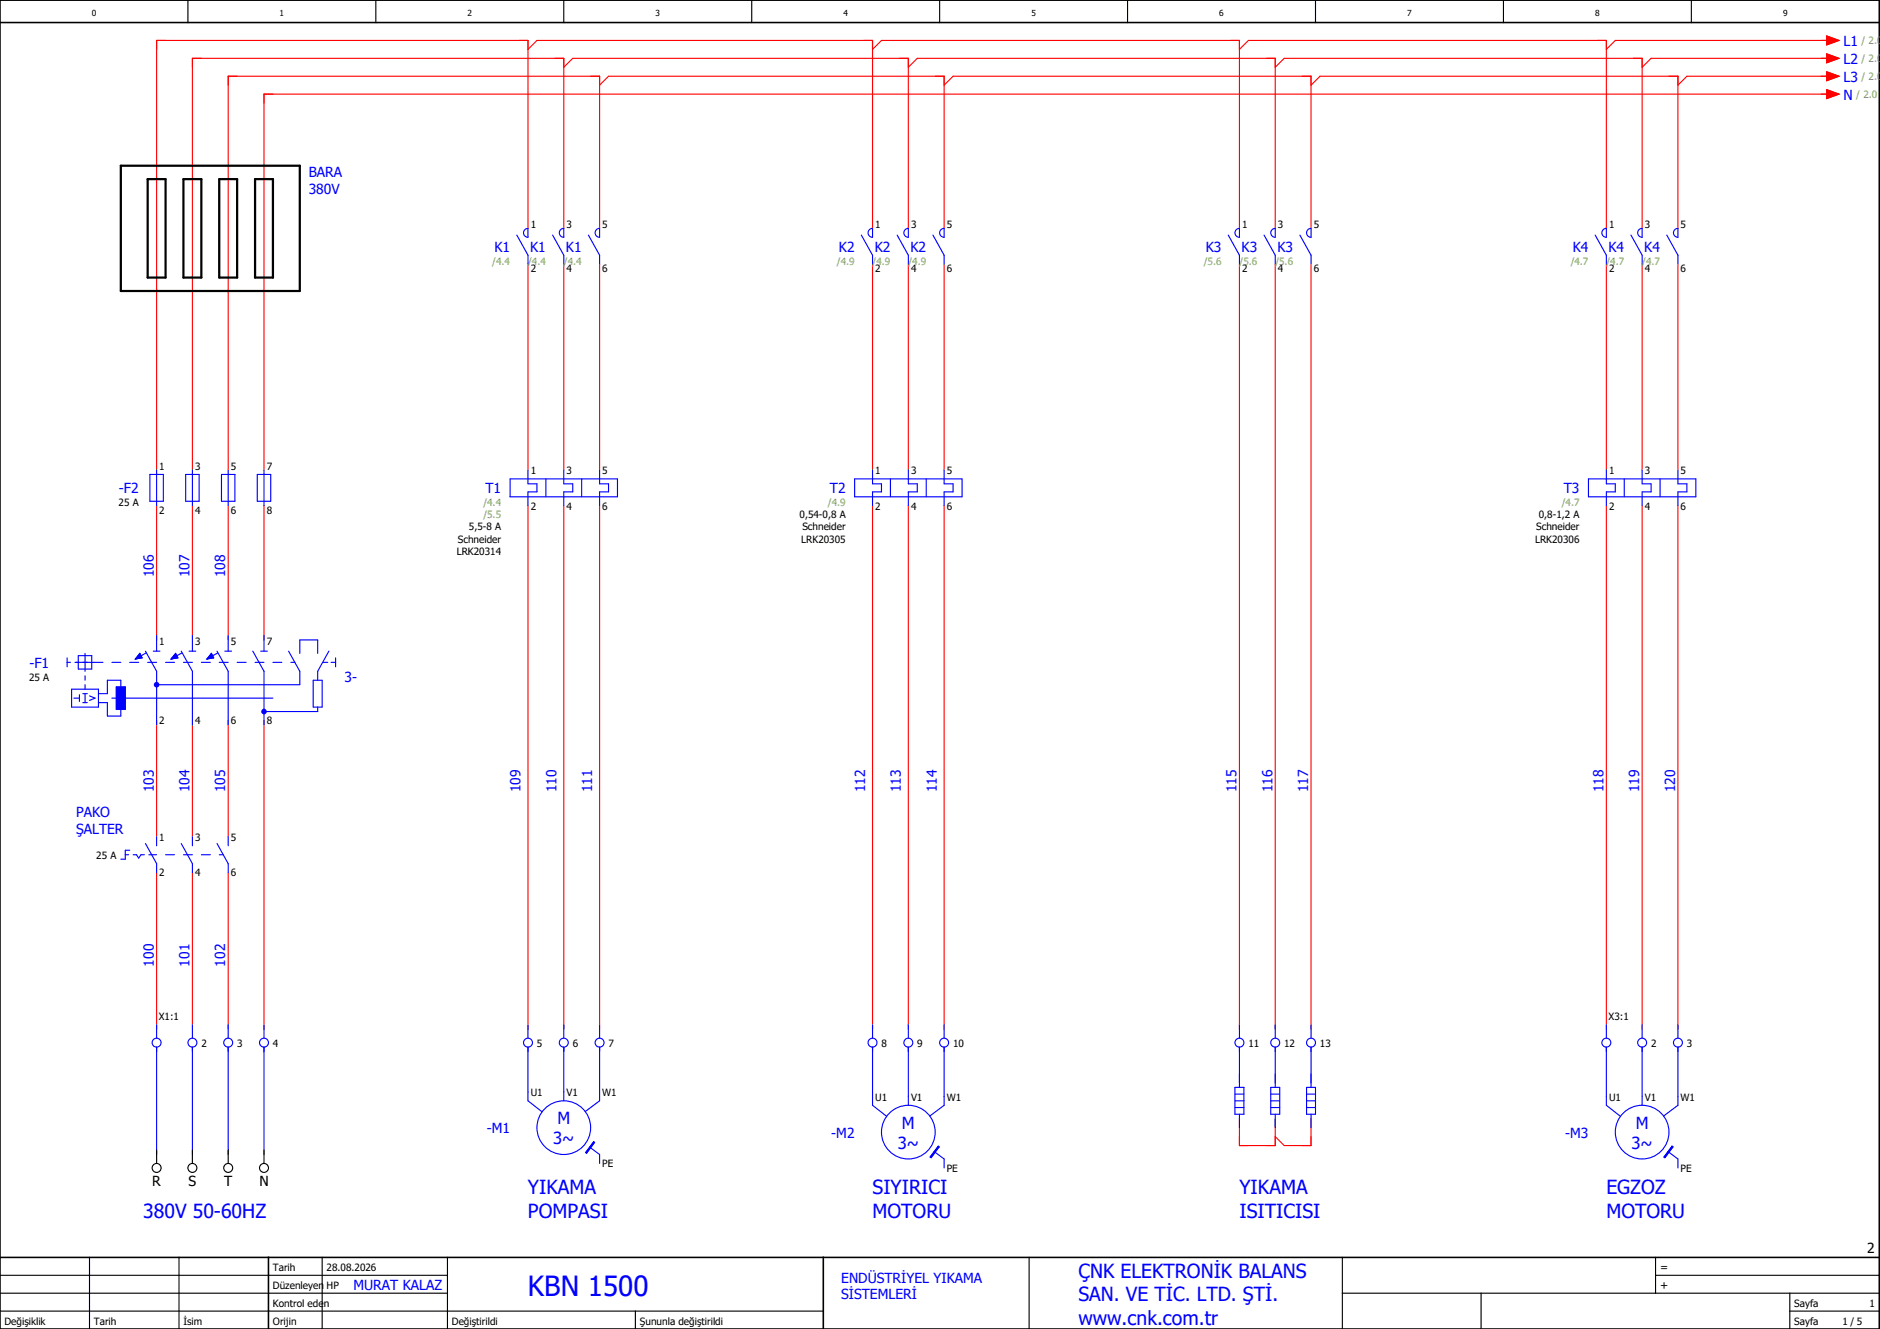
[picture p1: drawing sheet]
<svg xmlns="http://www.w3.org/2000/svg" width="420mm" height="297mm" viewBox="0 0 420 297" stroke-linecap="round" stroke-linejoin="round" font-family="sans-serif">
<g fill="none" stroke="#000" stroke-width=".25">
<path d="M42 0v5M84 0v5M126 0v5M168 0v5M210 0v5M252 0v5M294 0v5M336 0v5M378 0v5M0 293h184M0 289h100M0 285h100"/>
<path d="M20 281v16M40 281v16M72 281v16M100 281v16M142 293v4M230 281v16M300 289h120M300 281v16M331 289v8M370 285h50M370 281v8M400 293h20"/>
<path d="M400 289v8"/>
</g>
<path d="M0 5h420M0 0h420v297h-420zM0 281h420M60 281v16M184 281v16" fill="none" stroke="#000" stroke-width=".35"/>
<g fill="none" stroke="#f00" stroke-width=".25">
<path d="M118 11l2-2h75v42M126 15l2-2h75v38M134 19l2-2h75v34M195 11l2-2h80v42M203 15l2-2h80v38M211 19l2-2h80v34M277 11l2-2h80v42M285 15l2-2h80v38M293 19l2-2h80v34M409 9h-48l-2 2M409 13h-40l-2 2M409 17h-32l-2 2"/>
<path d="M409 21h-350v84M118 51v-42h-83v96M118 59v46M126 51v-38h-83v92M126 59v46M134 51v-34h-83v88M134 59v46M195 59v46M203 59v46M211 59v46M277 59v171M285 59v171"/>
<path d="M293 59v171M359 59v46M367 59v46M375 59v46M35 113v30M43 113v30M51 113v30M59 113v30M118 113v117M126 113v117M134 113v117M195 113v117"/>
<path d="M203 113v117M211 113v117M359 113v117M367 113v117M375 113v117M35 161v26M43 161v26M51 161v26M59 161v69M35 195v35M43 195v35M51 195v35"/>
<path d="M277 250v6h8v-6M293 250v6h-6l-2-2"/>
</g>
<g fill="none" stroke="#00f" stroke-width=".25">
<path d="M15 148h.8M15 147v2M16 154h6v4h-6zM16.5 156h1.3M16.7 148h4.3M17.5 146.5h3v3h-3zM17.8 155.3v1.5M18.5 157h1M18.5 155h1M19 146v4M19 151v1M19 153v1"/>
<path d="M19 155v2M20 155.5l1.2 .5-1.2 .5M22 157h2v3h3v-1.5M25 156h36M26 153.5h2v5h-2zM27 153.5v-1.5h-3v3h-2M30.2 147.3h.1M31.3 146l.4 1-1.5 .3zM32.5 145.5l2.5 4.5M32.6 145.9l-1.1 .7M38.2 147.3h.1M39.3 146l.4 1-1.5 .3z"/>
<path d="M40.5 145.5l2.5 4.5M40.6 145.9l-1.1 .7M46.2 147.3h.1M47.2 146l.5 1-1.5 .3zM48.5 145.5l2.5 4.5M48.6 145.9l-1.1 .7M56.5 145.5l2.5 4.5M35 229v3M35 234v24M43 229v3M43 234v24M51 229v3"/>
<path d="M51 234v24M59 229v3M59 234v24M118 234v10M126 234v10M134 234v10M195 234v11M203 234v11M211 234v11M277 234v8M285 234v8M293 234v8"/>
<path d="M359 234v11M367 234v11M375 234v11"/>
<circle cx="35" cy="233" r="1"/>
<circle cx="43" cy="233" r="1"/>
<circle cx="51" cy="233" r="1"/>
<circle cx="59" cy="233" r="1"/>
</g>
<path d="M27 37h40v28h-40zM33 40h4v22h-4zM41 40h4v22h-4zM49 40h4v22h-4zM57 40h4v22h-4z" fill="none" stroke="#000" stroke-width=".5"/>
<g fill="#00f" stroke="#00f" stroke-width=".22">
<path d="M47.2 146l.5 1-1.5 .3z"/>
<path d="M39.3 146l.4 1-1.5 .3z"/>
<path d="M31.3 146l.4 1-1.5 .3z"/>
<path d="M26 153.5h2v5h-2z"/>
</g>
<g fill="#00f">
<circle cx="35" cy="153" r=".63"/>
<circle cx="59" cy="159" r=".63"/>
</g>
<g fill="none" stroke="#00f" stroke-width=".25">
<path d="M115.5 52.5l2.5 4.5v2M117.3 51.3l.7-.3v2a1 1 0 0 1-.9-.6 1 1 0 0 1 .2-1.1zM123.5 52.5l2.5 4.5v2M125.3 51.3l.7-.3v2a1 1 0 0 1-.9-.6 1 1 0 0 1 .2-1.1zM131.5 52.5l2.5 4.5v2M133.3 51.3l.7-.3v2a1 1 0 0 1-.9-.6 1 1 0 0 1 .2-1.1zM192.5 52.5l2.5 4.5v2M194.3 51.3l.7-.3v2a1 1 0 0 1-.9-.6 1 1 0 0 1 .2-1.1zM200.5 52.5l2.5 4.5v2M202.3 51.3l.7-.3v2a1 1 0 0 1-.9-.6 1 1 0 0 1 .2-1.1zM208.5 52.5l2.5 4.5M210.3 51.3l.7-.3v2a1 1 0 0 1-.9-.6 1 1 0 0 1 .2-1.1z"/>
<path d="M211 57v2M274.5 52.5l2.5 4.5v2M276.3 51.3l.7-.3v2a1 1 0 0 1-.9-.6 1 1 0 0 1 .2-1.1zM282.5 52.5l2.5 4.5v2M284.3 51.3l.7-.3v2a1 1 0 0 1-.9-.6 1 1 0 0 1 .2-1.1zM290.5 52.5l2.5 4.5v2M292.3 51.3l.7-.3v2a1 1 0 0 1-.9-.6 1 1 0 0 1 .2-1.1zM356.5 52.5l2.5 4.5v2M358.3 51.3l.7-.3v2a1 1 0 0 1-.9-.6 1 1 0 0 1 .2-1.1zM364.5 52.5l2.5 4.5v2M366.3 51.3l.7-.3v2a1 1 0 0 1-.9-.6 1 1 0 0 1 .2-1.1zM372.5 52.5l2.5 4.5v2"/>
<path d="M374.3 51.3l.7-.3v2a1 1 0 0 1-.9-.6 1 1 0 0 1 .2-1.1zM33.5 106h3v6h-3zM35 105v8M41.5 106h3v6h-3zM43 105v8M49.5 106h3v6h-3zM51 105v8M57.5 106h3v6h-3zM59 105v8M114 107h24v4h-24zM118 105v3.1h2v1.8h-2v3.1M122 107v4"/>
<path d="M126 105v3.1h2v1.8h-2v3.1M130 107v4M134 105v3.1h2v1.8h-2v3.1M191 107h24v4h-24zM195 105v3.1h2v1.8h-2v3.1M199 107v4M203 105v3.1h2v1.8h-2v3.1M207 107v4M211 105v3.1h2v1.8h-2v3.1M355 107h24v4h-24zM359 105v3.1h2v1.8h-2v3.1M363 107v4"/>
<path d="M367 105v3.1h2v1.8h-2v3.1M371 107v4M375 105v3.1h2v1.8h-2v3.1M21 148h2M25 148h2M29 148h2M33 148h2M34.2 145.5h1.6M35 142v3.5M35 150v12M37 148h2M41 148h2"/>
<path d="M42.3 145.5h1.5M43 142v3.5M43 150v12M45 148h2M49 148h2M50.3 145.5h1.5M51 142v3.5M51 150v12M53 148h2M57 148h2M58.2 145.5h1.5M59 142v3.5"/>
<path d="M59 150v12M61 148h2M64.5 145.5l2.5 4.5v3h-32M65 148h.9M67 146v-3h4v3M70 152h2v6h-2zM71 158v1h-12M72.2 148h1.1M73.5 145.5l-2.5 4.5v2M74 148h1M75 147v2M28 191h.8"/>
<path d="M29 190h-1v2h-1M29.7 191h.8l.5 .8 .5-.8h.7M32.5 188.5l2.5 4.5v2M33.3 191h1.7M35 187v2M37 191h2M40.5 188.5l2.5 4.5v2M41 191h2M43 187v2M45 191h2M48.5 188.5l2.5 4.5v2M49 191h.9"/>
<path d="M51 187v2M118 229v3M118 234v1M126 229v3M126 234v1M134 229v3M134 234v1M195 229v3M195 234v1M203 229v3M203 234v1M211 229v3"/>
<path d="M211 234v1M277 229v3M277 234v1M285 229v3M285 234v1M293 229v3M293 234v1M359 229v3M359 234v1M367 229v3M367 234v1M375 229v3"/>
<path d="M375 234v1M118 244v2l3.2 2.5M126 244v2M131.8 256.4l2.2 1.6v2M132.7 255.2l.2 .1-1.8 2.4-.2-.1zM134 244v2l-3.2 2.4M195 245v2l3.2 2.5M203 245v2M208.8 257.4l2.2 1.6v2M209.7 256.2l.2 .1-1.8 2.4-.2-.1zM211 245v2l-3.2 2.4M276 246h2"/>
<path d="M276 243h2v6h-2zM276 244.5h2M276 247.5h2M277 240v3M277 249v3M284 246h2M284 243h2v6h-2zM284 244.5h2M284 247.5h2M285 240v3M285 249v3M292 246h2"/>
<path d="M292 243h2v6h-2zM292 244.5h2M292 247.5h2M293 240v3M293 249v3M359 245v2l3.2 2.5M367 245v2M372.8 257.4l2.2 1.6v2M373.7 256.2l.2 .1-1.8 2.4-.2-.1zM375 245v2l-3.2 2.4"/>
<circle cx="118" cy="233" r="1"/>
<circle cx="126" cy="233" r="1"/>
<circle cx="134" cy="233" r="1"/>
<circle cx="195" cy="233" r="1"/>
<circle cx="203" cy="233" r="1"/>
<circle cx="211" cy="233" r="1"/>
<circle cx="277" cy="233" r="1"/>
<circle cx="285" cy="233" r="1"/>
<circle cx="293" cy="233" r="1"/>
<circle cx="359" cy="233" r="1"/>
<circle cx="367" cy="233" r="1"/>
<circle cx="375" cy="233" r="1"/>
<circle cx="126" cy="252" r="6"/>
<circle cx="203" cy="253" r="6"/>
<circle cx="367" cy="253" r="6"/>
</g>
<g fill="#00f" stroke="#00f" stroke-width=".22">
<path d="M132.7 255.2l.2 .1-1.8 2.4-.2-.1z"/>
<path d="M209.7 256.2l.2 .1-1.8 2.4-.2-.1z"/>
<path d="M373.7 256.2l.2 .1-1.8 2.4-.2-.1z"/>
</g>
<g fill="#f00" stroke="#f00" stroke-width=".22">
<path d="M408.2 8l2.8 1-2.8 1z"/>
<path d="M408.2 16l2.8 1-2.8 1z"/>
<path d="M408.2 20l2.8 1-2.8 1z"/>
<path d="M408.2 12l2.8 1-2.8 1z"/>
</g>
<path d="M407 9h1.2M407 17h1.2M407 13h1.2M408.2 8l2.8 1-2.8 1zM408.2 12l2.8 1-2.8 1zM408.2 16l2.8 1-2.8 1zM407 21h1.2M408.2 20l2.8 1-2.8 1z" fill="none" stroke="#f00" stroke-width=".25"/>
<g fill="none" stroke="#000" stroke-width=".25">
<path d="M35 257v3M43 257v3M51 257v3M59 257v3"/>
<circle cx="35" cy="261" r="1"/>
<circle cx="43" cy="261" r="1"/>
<circle cx="51" cy="261" r="1"/>
<circle cx="59" cy="261" r="1"/>
</g>
<text font-size="6.2" fill="#00f" x="118" y="289.8">KBN 1500</text>
<g font-size="4.3" fill="#00f">
<text x="118" y="266.9">YIKAMA</text>
<text x="195" y="266.9">SIYIRICI</text>
<text x="277" y="266.9">YIKAMA</text>
<text x="359" y="266.9">EGZOZ</text>
<text x="32" y="272.1">380V 50-60HZ</text>
<text x="118" y="272.1">POMPASI</text>
<text x="195" y="272.1">MOTORU</text>
<text x="277" y="272.1">ISITICISI</text>
<text x="359" y="272.1">MOTORU</text>
<text x="241" y="285.6">ÇNK ELEKTRONİK BALANS</text>
<text x="241" y="290.9">SAN. VE TİC. LTD. ŞTİ.</text>
<text x="241" y="296.1">www.cnk.com.tr</text>
</g>
<g font-size="3.7" fill="#00f">
<text x="124.6" y="251.3">M</text>
<text x="123.6" y="255.8">3~</text>
<text x="200.6" y="256.8">3~</text>
<text x="201.6" y="252.3">M</text>
<text x="364.6" y="256.8">3~</text>
<text x="365.6" y="252.3">M</text>
</g>
<g font-size="3.1" fill="#00f">
<text x="412" y="10.3">L1</text>
<text x="412" y="14.3">L2</text>
<text x="412" y="18.3">L3</text>
<text x="412" y="22.3">N</text>
<text x="69" y="39.6">BARA</text>
<text x="69" y="43.4">380V</text>
<text x="110.5" y="56.3">K1</text>
<text x="118.5" y="56.3">K1</text>
<text x="126.5" y="56.3">K1</text>
<text x="187.5" y="56.3">K2</text>
<text x="195.5" y="56.3">K2</text>
<text x="203.5" y="56.3">K2</text>
<text x="269.5" y="56.3">K3</text>
<text x="277.5" y="56.3">K3</text>
<text x="285.5" y="56.3">K3</text>
<text x="351.5" y="56.3">K4</text>
<text x="359.5" y="56.3">K4</text>
<text x="367.5" y="56.3">K4</text>
<text x="26.6" y="110.3">-F2</text>
<text x="108.5" y="110.3">T1</text>
<text x="185.5" y="110.3">T2</text>
<text x="349.5" y="110.3">T3</text>
<text x="34.4" y="129" transform="rotate(-90 34.4 129)">106</text>
<text x="42.4" y="129" transform="rotate(-90 42.4 129)">107</text>
<text x="50.4" y="129" transform="rotate(-90 50.4 129)">108</text>
<text x="6.6" y="149.3">-F1</text>
<text x="77" y="152.4">3-</text>
<text x="34.4" y="177" transform="rotate(-90 34.4 177)">103</text>
<text x="42.4" y="177" transform="rotate(-90 42.4 177)">104</text>
<text x="50.4" y="177" transform="rotate(-90 50.4 177)">105</text>
<text x="116.4" y="177" transform="rotate(-90 116.4 177)">109</text>
<text x="124.4" y="177" transform="rotate(-90 124.4 177)">110</text>
<text x="132.4" y="177" transform="rotate(-90 132.4 177)">111</text>
<text x="193.4" y="177" transform="rotate(-90 193.4 177)">112</text>
<text x="201.4" y="177" transform="rotate(-90 201.4 177)">113</text>
<text x="209.4" y="177" transform="rotate(-90 209.4 177)">114</text>
<text x="276.4" y="177" transform="rotate(-90 276.4 177)">115</text>
<text x="284.4" y="177" transform="rotate(-90 284.4 177)">116</text>
<text x="292.4" y="177" transform="rotate(-90 292.4 177)">117</text>
<text x="358.4" y="177" transform="rotate(-90 358.4 177)">118</text>
<text x="366.4" y="177" transform="rotate(-90 366.4 177)">119</text>
<text x="374.4" y="177" transform="rotate(-90 374.4 177)">120</text>
<text x="17" y="182.6">PAKO</text>
<text x="17" y="186.4">ŞALTER</text>
<text x="34.4" y="216" transform="rotate(-90 34.4 216)">100</text>
<text x="42.4" y="216" transform="rotate(-90 42.4 216)">101</text>
<text x="50.4" y="216" transform="rotate(-90 50.4 216)">102</text>
<text x="108.8" y="253.3">-M1</text>
<text x="185.8" y="254.3">-M2</text>
<text x="349.8" y="254.3">-M3</text>
<text x="188" y="286.6">ENDÜSTRİYEL YIKAMA</text>
<text x="79" y="288.4">MURAT KALAZ</text>
<text x="188" y="290.4">SİSTEMLERİ</text>
</g>
<g font-size="3.1">
<text x="34" y="265.1">R</text>
<text x="42.1" y="265.1">S</text>
<text x="50.1" y="265.1">T</text>
<text x="58" y="265.1">N</text>
<text x="417.3" y="280">2</text>
</g>
<g font-size="2.5">
<text x="371" y="284">=</text>
<text x="371" y="288">+</text>
</g>
<g font-size="2.2" fill="#7ca552">
<text x="416" y="9.9">/ 2.0</text>
<text x="416" y="17.9">/ 2.0</text>
<text x="416" y="13.9">/ 2.0</text>
<text x="414.8" y="21.9">/ 2.0</text>
<text x="110" y="59.2">/4.4</text>
<text x="118" y="59.2">/4.4</text>
<text x="126" y="59.2">/4.4</text>
<text x="187" y="59.2">/4.9</text>
<text x="195" y="59.2">/4.9</text>
<text x="203" y="59.2">/4.9</text>
<text x="269" y="59.2">/5.6</text>
<text x="277" y="59.2">/5.6</text>
<text x="285" y="59.2">/5.6</text>
<text x="351" y="59.2">/4.7</text>
<text x="359" y="59.2">/4.7</text>
<text x="367" y="59.2">/4.7</text>
<text x="108" y="113.2">/4.4</text>
<text x="185" y="113.2">/4.9</text>
<text x="349" y="113.2">/4.7</text>
<text x="108" y="115.9">/5.5</text>
</g>
<g font-size="2.2">
<text x="118.6" y="51">1</text>
<text x="126.6" y="51">3</text>
<text x="134.6" y="51">5</text>
<text x="195.6" y="51">1</text>
<text x="203.6" y="51">3</text>
<text x="211.6" y="51">5</text>
<text x="277.6" y="51">1</text>
<text x="285.6" y="51">3</text>
<text x="293.6" y="51">5</text>
<text x="359.6" y="51">1</text>
<text x="367.6" y="51">3</text>
<text x="375.6" y="51">5</text>
<text x="118.6" y="60.9">2</text>
<text x="126.6" y="60.9">4</text>
<text x="134.6" y="60.9">6</text>
<text x="195.6" y="60.9">2</text>
<text x="203.6" y="60.9">4</text>
<text x="211.6" y="60.9">6</text>
<text x="277.6" y="60.9">2</text>
<text x="285.6" y="60.9">4</text>
<text x="293.6" y="60.9">6</text>
<text x="359.6" y="60.9">2</text>
<text x="367.6" y="60.9">4</text>
<text x="375.6" y="60.9">6</text>
<text x="35.6" y="105">1</text>
<text x="43.6" y="105">3</text>
<text x="51.6" y="105">5</text>
<text x="59.6" y="105">7</text>
<text x="118.6" y="106">1</text>
<text x="126.6" y="106">3</text>
<text x="134.6" y="106">5</text>
<text x="195.6" y="106">1</text>
<text x="203.6" y="106">3</text>
<text x="211.6" y="106">5</text>
<text x="359.6" y="106">1</text>
<text x="367.6" y="106">3</text>
<text x="375.6" y="106">5</text>
<text x="26.5" y="113.2">25 A</text>
<text x="118.6" y="113.9">2</text>
<text x="126.6" y="113.9">4</text>
<text x="134.6" y="113.9">6</text>
<text x="195.6" y="113.9">2</text>
<text x="203.6" y="113.9">4</text>
<text x="211.6" y="113.9">6</text>
<text x="359.6" y="113.9">2</text>
<text x="367.6" y="113.9">4</text>
<text x="375.6" y="113.9">6</text>
<text x="35.6" y="114.9">2</text>
<text x="43.6" y="114.9">4</text>
<text x="51.6" y="114.9">6</text>
<text x="59.6" y="114.9">8</text>
<text x="104.8" y="118.6">5,5-8 A</text>
<text x="178.7" y="115.9">0,54-0,8 A</text>
<text x="179.3" y="118.6">Schneider</text>
<text x="343.3" y="118.6">Schneider</text>
<text x="343.9" y="115.9">0,8-1,2 A</text>
<text x="102.1" y="124">LRK20314</text>
<text x="102.3" y="121.3">Schneider</text>
<text x="179.1" y="121.3">LRK20305</text>
<text x="343.1" y="121.3">LRK20306</text>
<text x="35.6" y="144.1">1</text>
<text x="43.6" y="144.1">3</text>
<text x="51.6" y="144.1">5</text>
<text x="59.6" y="144.1">7</text>
<text x="6.5" y="152.2">25 A</text>
<text x="35.6" y="161.8">2</text>
<text x="43.6" y="161.8">4</text>
<text x="51.6" y="161.8">6</text>
<text x="59.6" y="161.8">8</text>
<text x="21.5" y="191.9">25 A</text>
<text x="35.6" y="188">1</text>
<text x="43.6" y="188">3</text>
<text x="51.6" y="188">5</text>
<text x="35.6" y="195.9">2</text>
<text x="43.6" y="195.9">4</text>
<text x="51.6" y="195.9">6</text>
<text x="35.5" y="228.1">X1:1</text>
<text x="45" y="233.9">2</text>
<text x="53" y="233.9">3</text>
<text x="61" y="233.9">4</text>
<text x="120" y="233.9">5</text>
<text x="128" y="233.9">6</text>
<text x="136" y="233.9">7</text>
<text x="197" y="233.9">8</text>
<text x="205" y="233.9">9</text>
<text x="213" y="233.9">10</text>
<text x="279" y="233.9">11</text>
<text x="287" y="233.9">12</text>
<text x="295" y="233.9">13</text>
<text x="359.5" y="228.1">X3:1</text>
<text x="369" y="233.9">2</text>
<text x="377" y="233.9">3</text>
<text x="118.6" y="245">U1</text>
<text x="126.6" y="245">V1</text>
<text x="134.6" y="245">W1</text>
<text x="195.6" y="246">U1</text>
<text x="203.6" y="246">V1</text>
<text x="211.6" y="246">W1</text>
<text x="359.6" y="246">U1</text>
<text x="367.6" y="246">V1</text>
<text x="375.6" y="246">W1</text>
<text x="134.6" y="260.9">PE</text>
<text x="211.6" y="261.9">PE</text>
<text x="375.6" y="261.9">PE</text>
<text x="61" y="284">Tarih</text>
<text x="73" y="284">28.08.2026</text>
<text x="61" y="288">Düzenleyen</text>
<text x="61" y="292">Kontrol eden</text>
<text x="73" y="288">HP</text>
<text x="401" y="292">Sayfa</text>
<text x="417.8" y="292">1</text>
<text x="1" y="296">Değişiklik</text>
<text x="21" y="296">Tarih</text>
<text x="41" y="296">İsim</text>
<text x="61" y="296">Orijin</text>
<text x="101" y="296">Değiştirildi</text>
<text x="143" y="296">Şununla değiştirildi</text>
<text x="401" y="296">Sayfa</text>
<text x="411.8" y="296">1 / 5</text>
</g>
<g font-size="1.9">
<text x="20.5" y="3.7">0</text>
<text x="62.5" y="3.7">1</text>
<text x="104.5" y="3.7">2</text>
<text x="146.5" y="3.7">3</text>
<text x="188.5" y="3.7">4</text>
<text x="230.5" y="3.7">5</text>
<text x="272.5" y="3.7">6</text>
<text x="314.5" y="3.7">7</text>
<text x="356.5" y="3.7">8</text>
<text x="398.5" y="3.7">9</text>
</g>
</svg>
